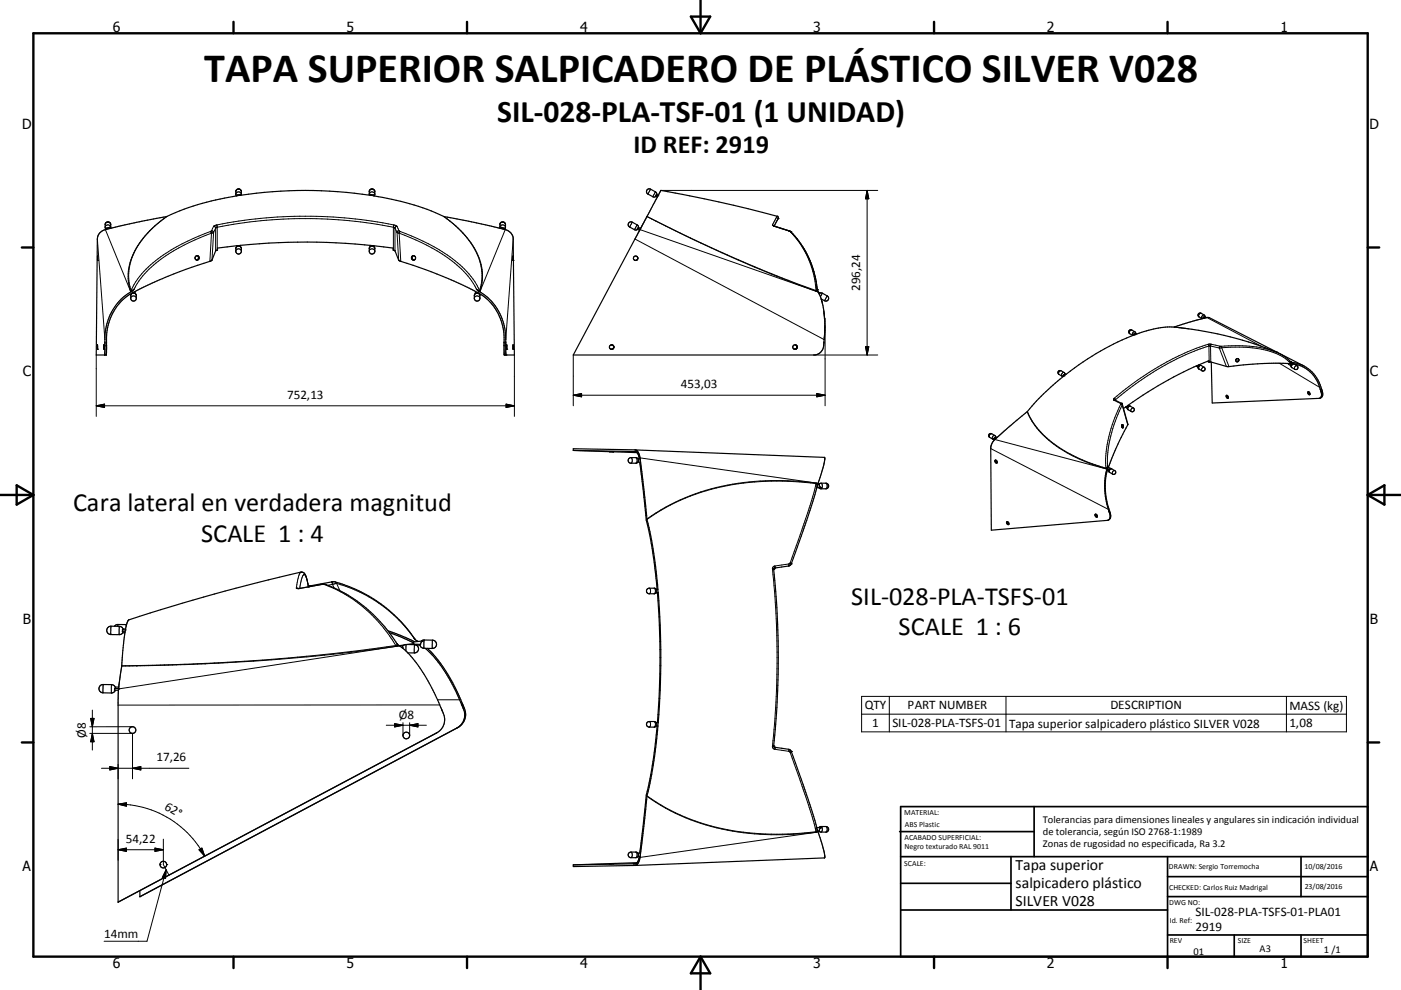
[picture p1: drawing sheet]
<svg xmlns="http://www.w3.org/2000/svg" width="420mm" height="297mm" viewBox="0 0 420 297" stroke-linecap="round" stroke-linejoin="round" font-family="sans-serif">
<g fill="none" stroke="#000" stroke-width=".36">
<path d="M72.3 58.6l.1-1.1a.84 .84 0 0 0-.9-.9 .84 .84 0 0 0-.8 .9l.2 1.3M110.8 58.6l-.1-1.1a.84 .84 0 0 1 .8-.9 .84 .84 0 0 1 .9 .9l-.2 1.3M196.7 58.5l.5 .3-.1 .2-5.1 9.6M196.7 58.5l-.2 .3 .6 .3M196.7 58.5h.2M196.9 58.5h.1M196.9 58.5l-.2-.8-1.7-1a.83 .83 0 0 0-1.1 .4 .83 .83 0 0 0 .4 1.1l1.6 .9 .8-.2M196.9 58.4l.5 .2 .7-1.5 2.2 .4a352.9 352.9 0 0 1 32.9 7.6l.1 .5M29.2 76.8l.1 1.3M29.2 78.1h.1M29.2 76.8h.1M29.3 77.4v.6"/>
<path d="M31.6 68.9l-1.7 1-.5 .9-.2 .9-.3 34.8h3v-5.2a15.6 15.6 0 0 1 7.5-13.3M31.6 68.9h.1M31.9 68.8l-.3 .1M32.9 68.6v-.4l-1 .2v.4M33.1 68.5l11.1-2.5a28.5 28.5 0 0 0 9.7-2.7 82.9 82.9 0 0 1 17.1-4.5v-.3l1-.2v.3a129.9 129.9 0 0 1 39 0v-.3l1.1 .2v.3a75.7 75.7 0 0 1 21 6.2l9 1.7 7.5 1.7a4.4 4.4 0 0 1 4.2 2.9l.4 35.2h-3M33.1 68.5l-1.2 .3M33.1 68.5l.1-1.1a.84 .84 0 0 0-.8-.8 .84 .84 0 0 0-.9 .8v1l.3 .4M59.3 76.8a.69 .69 0 0 1 .2 .7 .69 .69 0 0 1-.6 .5M63.5 78.1l-.1 .1a139.9 139.9 0 0 0-22.9 9.2M63.6 78l-.1 .1M64.6 75.2v.1M64.6 75.3l-1 2.7"/>
<path d="M70.9 74a.83 .83 0 0 1 1-.2 .83 .83 0 0 1 .5 .8v.8a.84 .84 0 0 1-.9 .8 .84 .84 0 0 1-.8-.8v-1.1zM71 73.9v-.2l-5.8 .7v.6l-.5 .2M72 73.9v-.3a192.2 192.2 0 0 1 45.9 .8v.6l.5 .2M111 74a.83 .83 0 0 1 .9-.2 .83 .83 0 0 1 .5 .8v.8a.84 .84 0 0 1-.9 .8 .84 .84 0 0 1-.8-.8v-1.1zM111 73.6v.3M112.1 73.7v.2M118.4 75.2v.1M118.4 75.3l1.1 2.7M119.5 78v.1M119.5 78.1l.5 .3a145.5 145.5 0 0 1 18.9 7.2 22.4 22.4 0 0 1 8.9 6 16.6 16.6 0 0 1 3.3 9.7l.1 5.2M123.8 76.7a.66 .66 0 0 1 .8 .5 .66 .66 0 0 1-.4 .8M123.8 76.7a.66 .66 0 0 0-.4 .9 .66 .66 0 0 0 .8 .4"/>
<path d="M123.8 76.8a.69 .69 0 0 0-.2 .7 .69 .69 0 0 0 .6 .5M123.9 76.7l-.1 .1M149.9 68.5v-1.1a.84 .84 0 0 1 .8-.8 .84 .84 0 0 1 .8 .8l-.1 1.3-.2 .1v-.4l-1-.2v.4M153.8 77.2v.2M153.8 76.8v1.3M153.8 76.8h.1M190.9 76.9a.67 .67 0 0 1 .2 .9 .67 .67 0 0 1-.9 .3M190.9 76.9a.67 .67 0 0 0-1 .4 .67 .67 0 0 0 .6 .8M190.9 76.9l.3 .5M191.2 77.5l-.3 .5-.3 .1M191.2 68.4l-.2 .3 .7 .4M191.2 68.4l.7 .4"/>
<path d="M191.5 68.2l-.3 .2M191.5 68.2l.5 .4M191.5 68.2l-.3-.6-1.6-.9a.83 .83 0 0 0-1.2 .3 .83 .83 0 0 0 .4 1.1l1.6 .9 .8-.2M191.9 68.8l-20 37.7h72.3a3.4 3.4 0 0 0 2.8-4.1l.2-1.6M191.9 68.8h.1M192 68.7l-.1 .1M192 68.6l-.1 .2M231.8 67.7l.5 .2M232.3 67.9l2.1 .7M232.4 67.9l4.7 1.7M233.3 65.6l-1.2 2.2 .2 .1M233.3 65.6h.1"/>
<path d="M237.1 69.5v.1M237.1 69.6l3.1 3.7M240.2 73.3l.5 .9M240.2 73.3l1.1 1.8M241 74.6l.3 .5M241.3 75.1l.6 1M241.3 75.1l.8 1.5M241.8 76.1l.3 .5M242.1 76.6l.8 1.7M242.6 77.7l.3 .6M242.9 78.3l.2 .6M242.9 78.3l.7 1.8"/>
<path d="M39.5 88h.1M40.3 86.7l-.2 .2a18.7 18.7 0 0 0-6.1 5.7 17 17 0 0 0-2.6 8.7v5.2M40.5 87.4l-1.1 .6M40.5 87.4v.7l-.4-.2-.7 .2M40.5 88l.3 .5 .1 1a.84 .84 0 0 1-.9 .8 .84 .84 0 0 1-.8-.8v-1l.2-.4M142.5 87.4l.1 .6M142.5 88a.85 .85 0 0 1 1.4 .7v.8a.84 .84 0 0 1-.9 .8 .84 .84 0 0 1-.8-.8v-1zM142.8 86.7l.2 .2a16.7 16.7 0 0 1 8.6 14.5l.1 5.1M143.5 88h.1M243.6 80.1l.4 1.4M243.6 80.1l.4 1.3M244 81.5l.8 3.8"/>
<path d="M244.8 85.2l.2 1.8M245 86.5v.4M245 87l.1 .4M245 87l.1 .2M245.1 87.4l1.1 2.3M245.1 87.4h.1M245.3 87.6l.6 .3M245.6 88.2h.1M245.7 88.2h-.1M245.9 87.9l-.2 .3M245.9 87.9l.7 .1 1.4 .8a.83 .83 0 0 1 .3 1.1 .83 .83 0 0 1-1.1 .3l-1-.5M246.2 89.7l.4 1.4"/>
<path d="M246.3 90.1l.8 4.4M247 93.3l.1 1.2M247.1 94.5l.2 4.3M247.1 94.5l.1 1.3M247.2 99.8v.5M247.3 99.2l-.1 1.6M247.3 98.1v1.2M353.3 98.3a98.8 98.8 0 0 1 31.2 8.3l2.5 2M360.4 95.6l-5.8 1.7a9.5 9.5 0 0 1-4.6 .8l-3.4 .5-5.8 1.6-.3-.2M360.7 95.2l.2 .3M360.7 95.2l.5 .2M360.9 95.5l-.5 .1"/>
<path d="M361.2 95.4l-.3 .1M361.3 95.1l-.6 .1M361.3 95.1h.1M361.3 95.1l.4 .2M361.3 95.1l-.2-.5-1-.6a.63 .63 0 0 0-.8 .2 .63 .63 0 0 0 .2 .9l.9 .5M361.7 95.3h.9l28.2 14.4M361.7 95.3l-.5 .1M361.8 95.3h.1M29.2 103.5v1.3M29.2 103.7l.1 .2M31.1 103.5l.1 1.3-.1-1.3M31.4 106.5h.1"/>
<path d="M151.2 106.4v.1M151.7 106.5h.1M151.9 103.5v1.2M153.8 104.6v-1.1v1.2M183.3 103.5l.5 .1M183.3 103.5h-.2M183.4 103.5a.66 .66 0 0 1 .6 .8 .66 .66 0 0 1-1 .4M183.4 103.5a.66 .66 0 0 0-.7 .6 .66 .66 0 0 0 .6 .7M183.7 103.5l.1 .1M183.8 104.7l-.4 .1M183.8 104.7h-.2M183.8 103.6l.2 .6-.2 .5"/>
<path d="M238 104.7l.2 .1M238.1 104.7l.2 .1M238.2 104.8h.2M238.5 103.5l.3 .1M238.5 103.5a.66 .66 0 0 0-.8 .4 .66 .66 0 0 0 .4 .8M238.5 103.5l.3 .2M238.7 104.7l-.3 .1M238.8 103.6l.1 .7M238.8 103.7a.66 .66 0 0 1 .1 .8 .66 .66 0 0 1-.7 .3M238.9 104.3l-.2 .4M239 104.3l-.3 .4M239 104.1v.2"/>
<path d="M247.2 100.8l-.1 1.1M318.8 112.6l.3 .1a84.3 84.3 0 0 0-11.7 11.3l-9.1 7.8M319.3 112.1l-1.2-.9a.63 .63 0 0 0-.9 .3 .63 .63 0 0 0 .3 .8l1 .6h.4l-.1-.3M339.9 100.2l.4 .2a78.4 78.4 0 0 0-20.7 11.9l-.3-.2-.5 .5M339.9 100.2l.2 .3M340.5 100.1l-.6 .1M340.5 100v.1M340.5 100l-.2-.4-1-.6a.63 .63 0 0 0-.8 .2 .63 .63 0 0 0 .2 .9l1 .5M358.7 109.8l.5 .4M358.8 109.7l.5 .2M359.2 110v.2M359.2 109.9v.1"/>
<path d="M359.3 109.8v.1M359.3 109.9h-.1M359.3 109.8h.1M359.4 109.5l.2 .1M359.6 109.6h.3l1.1 .6a.62 .62 0 0 1 .2 .8 .62 .62 0 0 1-.8 .2l-1.1-.6-.1-.4M359.6 109.6l-.3 .2M362.2 108.3l.3 .3M362.5 108.6h.5l4.9 1.4 10.6-.9 9 .1M362.5 108.6v-.4a112.4 112.4 0 0 0-24.3 13.4l.4 .2M363.2 108.6l.2 12.3 32.3-1.5M367.7 118.6a.48 .48 0 0 1 .5 .3 .48 .48 0 0 1-.2 .6l-.3-.3zM367.9 118.6l.4 .7"/>
<path d="M371.1 107.6a.5 .5 0 0 1 .2 .6 .5 .5 0 0 1-.6 .3M386.2 109l.8 .7M386.4 109.1l.9 .4M386.4 108.5l.2 .1a10.6 10.6 0 0 1 9.8 8.8l.1 .2a1.35 1.35 0 0 1-.8 1.9M387 108.6h.1M387.2 109.1l.2 .1M387.3 109.5l-.3 .3M387.5 109.2l-.3 .1 .1 .2M387.5 109.2h.4M387.9 109.2a9.9 9.9 0 0 1 7.9 7.6M387.9 109.2l.9 .5a.63 .63 0 0 1 .3 .9 .63 .63 0 0 1-.9 .2l-1-.6-.2-.4M392.1 117.6a.48 .48 0 0 1 .6 .2 .48 .48 0 0 1-.2 .6l-.4-.5z"/>
<path d="M392.4 117.5l.3 .8M395.8 116.8v.1M395.8 116.9h.1M395.9 116.9h.1M395.9 116.9l.3 1.7-.5 .8M171.9 135.1l18.7 .4M171.9 135.1l19.1 .7M182.7 135.5h1.3M183 135.5h.2M183.4 135.5h.2M183.9 135.5h.1M184 135.5h.1"/>
<path d="M188.6 137.5l.3-.2h1.7a.84 .84 0 0 1 .9 .8 .84 .84 0 0 1-.9 .9h-1.4a.83 .83 0 0 1-.8-.5 .83 .83 0 0 1 .2-1zM189.9 135.5h.7M190 135.5h.1M190.4 135a2.72 2.72 0 0 1 1.5 2.6M190.4 135l-18.5-.4v.5M190.4 135l56.8 2.2M190.5 135.5h.2M190.6 135.5l.6 .6 .5 1.5M191.3 138.6h.7M191.3 137.6h.6M191.8 138.6l1.3 10.6a52.1 52.1 0 0 0 1.9 12.5l1.1 7 .9 8.1M191.9 137.6l1.1 8.4a107.8 107.8 0 0 0 2.6 17.4l1.5 12 .1 1.4h-.4"/>
<path d="M247.2 137.2h.1M247.2 137.2v.1M247.2 137.3h.1M247.3 137.3l-.6 3.1-1.7 5.5M298 131.5l.3 .4M298 131.5l.4 .2M298.3 131.8l-.9 1.1-.4 1.3 .2 24.9 35.2-3.1a1.66 1.66 0 0 0 .3-2l-.2-.6M298.5 131l-1.2-.9a.62 .62 0 0 0-.8 .3 .62 .62 0 0 0 .2 .8l1.1 .6h.3M298.5 138.1l.1 .3 .4 .4M298.6 138.1l.3 .3 .1 .4M298.6 138.1a.43 .43 0 0 0-.2 .5 .43 .43 0 0 0 .6 .2M298.9 131.2l-.4-.2-.5 .5"/>
<path d="M332.1 139.8a21.3 21.3 0 0 0 .4 13.6M334.3 120l2.2 1.2 1.7 6.1-3.7 7.4-2.2 5.5M336.4 127.5v.7M336.4 127.5l.2-.1 .2 .2-.1 .7M336.4 127.5l.1 .7M336.4 128.2l.3 .1M336.5 128.2v.1M336.7 128.3h.1M337.4 122.1l.6 .4M338 122.2l-.4-.2-.8 .6M338.5 121.8l-.5 .4M338.5 121.8l1.3 .6a.62 .62 0 0 1 .2 .8 .62 .62 0 0 1-.9 .2l-1-.5-.1-.7"/>
<path d="M244.9 146.3l-3 9.8-4.7 13.2-.6 .5-4.6 .7a275.5 275.5 0 0 1 .8 43.4l-.9 10M245 145.9l-.1 .4M245.2 145.3h.5a.79 .79 0 0 0 .6 1h-1.4M245.5 145.3l.4-.3h1.7a.84 .84 0 0 1 .8 .8 .84 .84 0 0 1-.8 .8h-1.7l-.4-.3M301.9 156.5a.45 .45 0 0 1 .5 .3 .45 .45 0 0 1-.2 .6l-.4-.5zM302 156.5l.2 .5 .3 .3M328.6 154.3l.4 .7M328.6 154.3a.43 .43 0 0 0-.2 .6 .43 .43 0 0 0 .6 .1M332 141.1l.4 .2M332.1 140.9l.3 .1M332.3 140.2a19.5 19.5 0 0 0 .3 13.1M332.3 140.2l.9 .4"/>
<path d="M332.4 141v.1M332.5 153.4v.1M332.6 153.3l.2 .6M332.6 153.3h.1M332.6 140.7l.6-.1 1 .6a.61 .61 0 0 1 .2 .8 .61 .61 0 0 1-.8 .2l-1.1-.7-.1-.5zM332.8 153.9l.1 .1M332.9 154a1.58 1.58 0 0 1-.4 1.9M89.3 176.6l7.8-1.3a9.8 9.8 0 0 1 4.2 1.6 44.1 44.1 0 0 1 17.7 16.2l.7 .6M92.4 175.9l7.4-1.3a40.5 40.5 0 0 1 20.8 12.3l3.8 4.9M92.5 176.1l-.8-3.4-.5-.7-.6-.4a502 502 0 0 0-52.2 14.6l-.8 2.5h-.7M194 176.7l.4-.2h1.7a.84 .84 0 0 1 .8 .8 .84 .84 0 0 1-.8 .8h-1.4a.83 .83 0 0 1-.8-.5 .83 .83 0 0 1 .1-.9zM196.8 177.8h.6a246 246 0 0 1 0 39h-.6"/>
<path d="M197.1 177.8a243.1 243.1 0 0 1 0 39M36.7 189h.9l-1.1 10.8-1 7-.1 3.1v60.7M36.7 189v.5h.8M36.7 189l.1-.1a.82 .82 0 0 0-1-1h-2.5a1.26 1.26 0 0 0-1.3 1.2 1.26 1.26 0 0 0 1.2 1.3h2.8l.7-.4 .3-.5M36.8 189.9h.6M38 187.4h-2.9l-.8 .5M116.3 189.2l8.1 3.3M116.7 189.8l7.2 3M119.7 193.7a36.6 36.6 0 0 1 10.5 14.1l2 4.5a7.4 7.4 0 0 1 .9 5.1 4.6 4.6 0 0 1-2.1 2.4M120.6 194.1l.2 .2M120.6 194v.1M120.6 194l.9-.6h2.8a1.24 1.24 0 0 1 1.2 1.3 1.24 1.24 0 0 1-1.3 1.2h-1.9"/>
<path d="M120.8 194.3l-.1 .1M120.8 194.3h-.3M120.9 193.7l-1.1 .1M121.2 193.5l-1.5 .2M124 193.1l-1.9 .3M124.1 193.3l-.3-.7 3.1-.3-.6 .3-.2 .7M124.1 191.5l1.3 .9M124.1 193.3l.8 .3h1M124.1 193.3h2M124.4 191.8h.1M125.9 193.4h.1M126.1 193.3l-.2 .1"/>
<path d="M126.3 192.4l.6-.4 2.8 .1a1.25 1.25 0 0 1 1.2 1.2 1.25 1.25 0 0 1-1.3 1.2h-2.5a1.17 1.17 0 0 1-1.2-1.1M127.5 194.5a44.1 44.1 0 0 1 10.9 16.8M128.2 194.5a48.4 48.4 0 0 1 11.4 19.5 4.4 4.4 0 0 1-2.3 4.3l-95.4 50.7M34.4 206.6l-.1 .5h1.2M34.4 206.6l.1-.1a.89 .89 0 0 0-1.1-1.1h-2.5a1.24 1.24 0 0 0-1.2 1.2 1.24 1.24 0 0 0 1.2 1.3h2.8l.6-.4 .3-.4M34.5 206.1h1.1M35.6 206.5l-1.2 .1M131 219.8l-95.6 50.8M131 219.8l-.3 .2M138.4 211.3a5 5 0 0 1-1.4 7.1M138.4 211.3h.1M194 216.7l.4-.2h1.7a.84 .84 0 0 1 .8 .8 .84 .84 0 0 1-.8 .8h-1.4a.84 .84 0 0 1-.8-.5 .84 .84 0 0 1 .1-.9z"/>
<path d="M196.8 217.8h.4a162.3 162.3 0 0 1-3.3 22.1l-1.8 15.8a4.7 4.7 0 0 1-1.5 3.9h-.2M197 217.8l-1.3 10.7a170.1 170.1 0 0 0-3.2 22.2l-.7 5.3M231.9 223.9l.1 .1M232 224l.2 .2 4.4 .6 .6 .5 4.9 14 2.8 9M171.9 259.5v.5l18.5-.4M183.6 259.1h-.4M184 259.1h-1.3M188.6 255.9l.3-.2 1.7-.1a.84 .84 0 0 1 .8 .9 .84 .84 0 0 1-.8 .8h-1.4a.84 .84 0 0 1-.8-.5 .84 .84 0 0 1 .2-.9zM190.1 259.1h-.2M190.4 259.1l-18.5 .4M190.6 259.1h-.7M190.7 259.1h-.1"/>
<path d="M191 258.8l-19.1 .7M191.3 256h.7M191.3 257h.6M191.7 257l-.5 1.5-.6 .6M244.9 248.3l.1 .5M244.9 248.3h1.4a.79 .79 0 0 0-.6 1h-.5M244.9 249.3h.1M245 248.7l.1 .6M245.1 249.3l1.9 6 .2 2.1M245.5 248.3l.4-.3h1.7a.84 .84 0 0 1 .8 .8 .84 .84 0 0 1-.8 .8h-1.7l-.4-.3M247.2 257.4l-56.8 2.2M247.2 257.4h.1"/>
<path d="M35.4 270.6h.1M41.9 269h.1M41.9 267.2v1.8"/>
<circle cx="59.1" cy="77.4" r=".64"/>
<circle cx="371" cy="108.1" r=".48"/>
<circle cx="39.7" cy="219" r="1.01"/>
<circle cx="121.8" cy="220.7" r="1.01"/>
<circle cx="49" cy="259.4" r="1.01"/>
</g>
<g fill="none" stroke="#000" stroke-width=".3">
<path d="M70.7 58.3a.85 .85 0 0 1 .8-.7 .85 .85 0 0 1 .9 .7M70.7 57.5a.85 .85 0 0 1 .8-.8 .85 .85 0 0 1 .9 .8M72 58.6l-1 .2M110.7 58.3a.85 .85 0 0 1 .8-.7 .85 .85 0 0 1 .9 .7M110.7 57.5a.85 .85 0 0 1 .8-.8 .85 .85 0 0 1 .9 .8M111 58.6l1.1 .2M195 56.7v.1M195 56.8l-.7 1.4M195.7 59h.1M196.5 57.6l-.8 1.4M197.2 58.8h.1M197.4 58.6l-.2 .2"/>
<path d="M198.1 57.1h65M260 57.1v49.4M260 57.1l.5 2.5h-1zM29.2 71.7l2.2 30.2M31.5 68.2a.85 .85 0 0 1 .9-.7 .85 .85 0 0 1 .8 .7M31.5 67.4a.85 .85 0 0 1 .9-.7 .85 .85 0 0 1 .8 .7M31.6 68.9l7.6 18.7M49.9 65a25.6 25.6 0 0 0-11.2 15.1 13.9 13.9 0 0 0 .4 7.3M50.1 64.9a25.5 25.5 0 0 0-11.3 15.1 13.6 13.6 0 0 0 .5 7.2M63.1 69.4a51.4 51.4 0 0 0-20 12.1 18.5 18.5 0 0 0-3.8 5.7M63.1 69.4l.3 .6M63.4 70a49 49 0 0 0-20 12.1l-1.7 2.2-1.4 2.4-1 .5"/>
<path d="M63.4 70l-.5 8.4M63.4 69.3l-.3 .1M63.4 69.3h.4l.2 .5M64 69.8l-.6 .2M64 67.9l-.6 1.4M64 69.8l-.4 8.2M64 69.8h.1M64 67.9l.4 .1 .2 .4M64.6 68.4v6.9M64.6 68.4l-.6 1.4M65 67.5l-1 .4M65 67.5a135.2 135.2 0 0 1 53 0"/>
<path d="M65 67.5l.1 .7M65.1 68.2v6.9M65.1 68.2l-.5 .2M65.1 68.2a135.2 135.2 0 0 1 52.8 0M70.7 74.6a.85 .85 0 0 1 .8-.8 .85 .85 0 0 1 .9 .8M70.7 75.4a.85 .85 0 0 1 .8-.7 .85 .85 0 0 1 .9 .7M72 73.6l-1 .1M110.7 74.6a.85 .85 0 0 1 .8-.8 .85 .85 0 0 1 .9 .8M110.7 75.4a.85 .85 0 0 1 .8-.7 .85 .85 0 0 1 .9 .7M117.9 68.2v6.9M117.9 68.2l.4 .2M118 67.5l1 .4"/>
<path d="M118 67.5l-.1 .7M118.3 68.4h.1M118.4 68.4h.1M118.4 68.4v6.9M118.4 68.4l.6 1.4M119 67.9h.1M119 67.9l.6 1.4M119 69.8l.5 8.2M119 69.8h.1M119 67.9l-.4 .1-.2 .4M119.1 69.8l.6 .2M119.6 69.3l.4 .1"/>
<path d="M119.6 69.3l-.4 .1-.2 .4M119.7 70a50 50 0 0 1 20 12.1l1.7 2.2 1.4 2.4 1 .5M119.7 70l.5 8.4M120 69.4a49.9 49.9 0 0 1 20.6 12.8 17.4 17.4 0 0 1 3.2 5M120 69.4l-.3 .6M133 64.9a25.5 25.5 0 0 1 11.2 15.1 13.6 13.6 0 0 1-.4 7.2M133.1 65a25.6 25.6 0 0 1 11.3 15.1 13.8 13.8 0 0 1-.5 7.3M149.9 68.2a.85 .85 0 0 1 .8-.7 .85 .85 0 0 1 .8 .7M149.9 67.4a.85 .85 0 0 1 .8-.7 .85 .85 0 0 1 .8 .7M151.5 68.9l-7.6 18.7M153.9 71.7l-2.3 30.2M189.6 66.7l-.8 1.4"/>
<path d="M190.2 68.9h.1M190.4 71.7l56.7 30.2M191 67.5l-.8 1.4M191.9 68.9l53.4 18.7M193.9 65l5.7 2.7a421.6 421.6 0 0 0 45 19.5M194 64.9a421 421 0 0 0 50.6 22.5M231.6 67.5l.3 .2M231.9 67.7l.4 .2M231.9 67.8h.1M232.3 67.9h.1M232.3 67.9l4.2 1.4M232.9 64.9l-1.3 2.6"/>
<path d="M233 64.9h.1M236.5 69.3l.4 .1M236.5 69.2h.1M236.5 69.2v.1M236.9 69.4a28.2 28.2 0 0 1 7.7 17.8M236.9 69.4l.3 .4M39.1 87.4h.5M39.2 88.7a.85 .85 0 0 1 .8-.7 .85 .85 0 0 1 .9 .7M39.2 89.5a.85 .85 0 0 1 .8-.7 .85 .85 0 0 1 .9 .7M39.3 87.2h.1M39.3 87.2l-.2 .2M142.2 88.7a.85 .85 0 0 1 .8-.7 .85 .85 0 0 1 .9 .7"/>
<path d="M142.2 89.5a.85 .85 0 0 1 .8-.7 .85 .85 0 0 1 .9 .7M143.8 87.2l.1 .2M143.8 87.2h.1M143.9 87.4h-.4M244.6 87.4h.5M244.6 87.2h.3M244.6 87.2v.2M245 87.2h-.1M245 86.9v.3M246.5 88l-.5 1M246.6 88h-.1M247.4 95.5v26.2"/>
<path d="M248 88.8l-.8 1.4M339.3 99a.76 .76 0 0 0-.6 1.1M340.2 99.5a.73 .73 0 0 0-.6 1.1M352 98.1l1.3 .2M352.1 98.1l4.3 .6M360.1 94a.74 .74 0 0 0-.6 1.1M361 94.5a.74 .74 0 0 0-.6 1.1M361.8 95.3l16.4 8.6M28.9 106.5v18.4M31.4 103.8h.6M151.1 103.8h.5M154.2 106.5v18.4"/>
<path d="M171.9 106.5v15.2M171.9 118.6h75.5M171.9 118.6l2.5-.5v1zM244 106.5h19.1M244.9 118.1l2.5 .5-2.5 .5zM259.5 104h1l-.5 2.5zM318.1 111.2a.73 .73 0 0 0-.6 1.1M319 111.7a.73 .73 0 0 0-.6 1.1M319.1 112.7h.1M319.6 112.3l-.5 .4M334 119.5l-.2 .3 .2 .3M334 119.5h.1"/>
<path d="M334.1 119.5l.1 .1M334.2 119.6l.2 .3M334.3 119.7l.1 .1M334.4 119.9v.2M334.4 119.9l-.1 .2M340.3 100.4h.1M340.8 100.2l-.5 .2M360.1 109.7a.71 .71 0 0 0-.6 1M361 110.2a.71 .71 0 0 0-.6 1M362.2 103.3l-6.2 2.2-7.9 4.1-7.1 4.5-7 5.4M362.2 103.3l.2 .5M362.4 103.8l.1 4.8"/>
<path d="M362.4 103.8a82.1 82.1 0 0 0-28 16.1M362.4 103.8h.5M362.9 103.8l.1 4.8M362.9 103.8l2.6 .6M363.1 103.3l2.7 .6M363.1 103.3h-.9M363.1 103.3l-.2 .5M365.5 104.4l2.2 5.5M365.8 103.9h.4M365.8 103.9l-.3 .5M366.2 103.9l1-.1a35.7 35.7 0 0 1 15.6 1.9M366.2 103.9l.1 .4"/>
<path d="M366.3 104.3a35.1 35.1 0 0 1 16.3 1.8l1.8 .8 2 1.6 .7 .1M366.3 104.3l-.8 .1M366.3 104.3l2.2 5.7M382.8 105.7h.1M383.6 109l12 7.2M387 108.5l.1 .1M387 108.5l.4 .3M387 108.6h.1M387.1 108.6h.1M387.1 108.7h.1M387.9 109.2a.72 .72 0 0 0-.6 1.1M388.8 109.7a.72 .72 0 0 0-.6 1.1"/>
<path d="M396.4 117.4l-.3 .2M28.9 121.7h125.3M28.9 121.7l2.4-.5v1.1zM151.7 121.2l2.5 .5-2.5 .6zM189.2 137.3a1.07 1.07 0 0 1 0 1.7M190.4 135.5h.1M190.6 137.3a1.07 1.07 0 0 1 0 1.7M191.9 137.4l53.4 7.6M191.9 137.6l.1 1M297 134.6l35.3 18.2M297.3 130.1a.7 .7 0 0 0-.6 1.1M298.2 130.6a.74 .74 0 0 0-.6 1.1"/>
<path d="M298.3 131.9l33.6 8.8M308 123.5a26.5 26.5 0 0 0 12.8 12.9l5.6 2.5 4 1.4 1.1 .3 .1-.2M308 123.4a27.8 27.8 0 0 0 14.7 13.7l3.8 1.7 5.1 1.6M334 120.1l1.9 1M334.3 120l-.3 .1M335.9 121.1h.1M336 121.3a38.3 38.3 0 0 0-4.4 19.1M336 121.1h.1M336 121.3l.4 .2M336 121.1v.2M336.2 121h.1M336.2 121l-.3 .1"/>
<path d="M336.4 121.5l1.7 6M336.4 121.5a40.2 40.2 0 0 0-4.5 18.7l-.3 .2M336.5 121.3l-.1 .2M337.6 122h.1M338.2 121.6l-.6 .4M338.9 121.9a.71 .71 0 0 0-.6 1M339.8 122.4a.71 .71 0 0 0-.7 1M244.6 144.9v.2M244.6 144.9l.5 .4M244.6 144.9a74.2 74.2 0 0 0-43.6 6.5l-7.1 4.3M244.6 145.1l.4 .3v.5M244.6 145.1l-1.8 6.6-5.9 17.2"/>
<path d="M244.6 145.1a74.1 74.1 0 0 0-43.6 6.4l-7 4.3M246.1 145a1.07 1.07 0 0 1 0 1.6M247.6 145a1.07 1.07 0 0 1 0 1.6M332 140.5l-.4 .1M332.9 154l-.2 .1M333.3 140.7a.7 .7 0 0 0-.6 1M334.2 141.2a.69 .69 0 0 0-.6 .3 .69 .69 0 0 0 0 .7M88.8 176.4l.1 .1M88.8 176.4l.6 .2M88.9 176.5h.1M89.5 176.6h.1M90.1 176.5h-1.2"/>
<path d="M90.1 176.5h.1M90.2 171.7l-.7 1.2-.7 3.5M92.5 176.1l-.8-3.3a.5 .5 0 0 0-.6-.4 .5 .5 0 0 0-.4 .6l-.9 3.5M93 175.8v.2M93.1 176h.1M96.5 175.3h.7M96.5 175.3l-6.4 1.2M96.6 175.3h.1M97.2 175.3a42.8 42.8 0 0 1 21.5 18.4M97.2 175.3h.4M99.5 174.6h.1M99.5 174.6l.2 .7"/>
<path d="M99.7 175.3l.5 1.1M99.7 175.3l-1.5 .3M100.5 174.6l.4 .4M100.9 175a42.8 42.8 0 0 1 23.5 16.8M100.9 175l-1.2 .3M100.9 175l1 2.2M102 177.5h.1M194.7 176.5a1.07 1.07 0 0 1 0 1.6M196.1 176.5a1.07 1.07 0 0 1 0 1.6M197.2 176.8l.2 1M231.6 170.8a255.9 255.9 0 0 1 0 53M231.6 170.8h.3"/>
<path d="M231.9 170.8h.1M232.3 170.4h.1M232.3 169.8v.6M236.5 169.2l-4.3 .6-.5 .3-.1 .7M236.5 169.2l-.1 .6M236.9 168.9l-.4 .3M236.9 168.9l.3 .1M237 168.9h.1M237.2 169h.1M237.2 169v.1M33.3 187.9l-.1 2.5M33.3 187.9l-.1 .1"/>
<path d="M35.4 187.4h.1M35.4 187.4l-.1 .5M35.8 187.9l-.1 2.5M37.6 189h.1M37.6 188.7v.3M37.9 187.4l-.1 .4M37.9 187.4h.1M45.5 199.7h.1M61.4 199.1h.1M118.7 193.7v.1M118.7 193.7a572.2 572.2 0 0 1-55.7 5.3l-26.5 .8M118.7 193.8v.1"/>
<path d="M118.7 193.9h.1M118.7 193.9l-16 2.1a586.2 586.2 0 0 1-38.4 3l-27.8 .8M119 193.1l.1 .4-.4 .2M119.4 193.6l-.7 .3M119.5 193.6h-.1M119.7 193.8l-84.2 12.9M121.8 193.4l-.1 1.9M124.1 193.3l-.8 .1M124.2 195.8v.1M124.3 193.4l-.1 2.5M127.2 192l-.1 2.4M129.7 192.1l-.1 2.4"/>
<path d="M27.2 215.5h1l-.5 2.5zM27.7 213v12M30.9 205.4h.1M30.9 205.4v2.5M33.4 205.4v2.5M39.7 218h-12.8M115.8 217.6h12M118.3 217.1l2.5 .5-2.5 .5zM120.8 216.8v3.9M122.8 217.6l2.5-.5v1zM122.8 216.8v3.9M131.1 209.9h6.7"/>
<path d="M131.8 211.5h-96.4M137.3 218.3l-.3 .1M139.3 212.6l-.4 .1M194.7 216.5a1.07 1.07 0 0 1 0 1.6M196.1 216.5a1.07 1.07 0 0 1 0 1.6M197.4 216.8l-.2 1M258.3 208.9h145.4v10.7h-145.4zM258.3 214.3h145.4M266.6 208.9v10.7M301.6 208.9v10.7M385.7 208.9v10.7M26.9 220h12.8v13.7"/>
<path d="M27.7 220l.5 2.5h-1zM30.4 230.5h26.2M32.9 230l2.5 .5-2.5 .5zM35.4 229.3v4.4M39.7 230.5l2.5-.5v1zM193.9 238.9a66.6 66.6 0 0 0 42.3 11.5l8.4-.7M194 238.8a66.6 66.6 0 0 0 42.2 11.4l8.4-.7M231.6 223.8a.84 .84 0 0 0 .7 1M231.9 223.8h-.3M232.3 224.2h.1M232.3 224.2v.6M232.3 224.8l4.2 .6"/>
<path d="M236.4 224.8l.1 .6M236.5 225.4l.4 .3M236.9 225.7l4.7 13.4 1.9 5.9 1.1 4.5M237 225.7h-.1M237 225.7h.1M237.2 225.5h.1M237.2 225.5l-.2 .2M35.4 251.8v6.3M35.4 254.9h13.6M35.4 254.9l2.5-.5v1zM35.4 241.3a29.5 29.5 0 0 1 26 15.6M35.4 241.3l2.5-.4v1z"/>
<path d="M46.5 254.4l2.5 .5-2.5 .5zM49 251.8v7.6l1.7 3.1M59.7 254.9l.8-.5 .9 2.5zM189.2 255.6a1.07 1.07 0 0 1 0 1.7M190.4 259.1h.1M190.6 255.6a1.07 1.07 0 0 1 0 1.7M244.6 249.5v.2M245 248.8v.4l-.4 .3M245.1 249.3l-.5 .4M245.3 249.6l-53.4 7.6M246.1 248a1.07 1.07 0 0 1 0 1.6M247.6 248a1.07 1.07 0 0 1 0 1.6"/>
<path d="M49.8 261l-5.7 21.4h-12.9M49.8 261l-.2 2.5-.9-.2z"/>
</g>
<g fill="#000">
<circle cx="29.3" cy="78.1" r=".18"/>
<circle cx="153.8" cy="78.1" r=".18"/>
<circle cx="231.9" cy="67.7" r=".18"/>
<circle cx="233.3" cy="65.6" r=".18"/>
<circle cx="236.5" cy="69.2" r=".18"/>
<circle cx="237.1" cy="69.6" r=".18"/>
<circle cx="244.7" cy="87.4" r=".18"/>
<circle cx="245" cy="87" r=".18"/>
<circle cx="353.3" cy="98.3" r=".18"/>
<circle cx="29.2" cy="104.8" r=".18"/>
<circle cx="31.2" cy="104.8" r=".18"/>
<circle cx="31.4" cy="106.5" r=".18"/>
<circle cx="151.2" cy="106.5" r=".18"/>
<circle cx="151.7" cy="106.5" r=".18"/>
<circle cx="151.9" cy="104.8" r=".18"/>
<circle cx="153.8" cy="104.8" r=".18"/>
<circle cx="363" cy="103.4" r=".18"/>
<circle cx="382.8" cy="105.7" r=".18"/>
<circle cx="182.7" cy="135.5" r=".18"/>
<circle cx="336.2" cy="121" r=".18"/>
<circle cx="245" cy="145.3" r=".18"/>
<circle cx="245" cy="145.9" r=".18"/>
<circle cx="245.1" cy="145.3" r=".18"/>
<circle cx="90.2" cy="171.7" r=".18"/>
<circle cx="92.5" cy="176.1" r=".18"/>
<circle cx="96.6" cy="175.3" r=".18"/>
<circle cx="97.6" cy="175.3" r=".18"/>
<circle cx="99.5" cy="174.6" r=".18"/>
<circle cx="196.8" cy="177.8" r=".18"/>
<circle cx="231.9" cy="170.8" r=".18"/>
<circle cx="232.3" cy="170.4" r=".18"/>
<circle cx="237.2" cy="169.1" r=".18"/>
<circle cx="40.9" cy="199.8" r=".18"/>
<circle cx="105.2" cy="195.5" r=".18"/>
<circle cx="119.2" cy="193.8" r=".18"/>
<circle cx="35.5" cy="206.7" r=".18"/>
<circle cx="196.8" cy="216.8" r=".18"/>
<circle cx="231.9" cy="223.8" r=".18"/>
<circle cx="232.3" cy="224.2" r=".18"/>
<circle cx="237.2" cy="225.5" r=".18"/>
<circle cx="48" cy="259.4" r=".18"/>
<circle cx="50" cy="259.4" r=".18"/>
<circle cx="182.7" cy="259.1" r=".18"/>
<circle cx="244.4" cy="248.5" r=".18"/>
</g>
<g fill="none" stroke="#000" stroke-width=".71">
<path d="M10 10h400v277h-400zM70 6.6v3.4M140 6.6v3.4M207.1 5h5.8l-2.9 5zM210 0v10M280 6.6v3.4M350 6.6v3.4M6.6 74.2h3.4M410 74.2h3.5M0 148.5h10M5 145.6l5 2.9-5 2.9zM410 148.5h10.1"/>
<path d="M410 148.5l5.1-2.9v5.8zM6.6 222.7h3.4M410 222.7h3.5M70 287v3.4M140 287v3.4M210 287v10M210 287l2.9 5h-5.8zM280 287v3.4M350 287v3.4"/>
</g>
<g fill="none" stroke="#000" stroke-width=".51">
<path d="M269.7 249.5h40.3M270 242h140v45h-140zM270 257h140M303.1 257v16M310 242v15M350 257v30M390.1 257v12M270 265h33.1M270 273h80M350 269h60M350 263h60M350 280.5h60"/>
<path d="M370 280.5v6.5M390.1 280.5v6.5"/>
</g>
<g fill="#000" stroke="#000" stroke-width=".3">
<path d="M260 57.1l.5 2.5h-1zM171.9 118.6l2.5-.5v1zM244.9 118.1l2.5 .5-2.5 .5zM259.5 104h1l-.5 2.5zM28.9 121.7l2.4-.5v1.1zM151.7 121.2l2.5 .5-2.5 .6zM27.2 215.5h1l-.5 2.5zM118.3 217.1l2.5 .5-2.5 .5zM122.8 217.6l2.5-.5v1zM27.7 220l.5 2.5h-1zM32.9 230l2.5 .5-2.5 .5zM39.7 230.5l2.5-.5v1z"/>
<path d="M35.4 254.9l2.5-.5v1zM35.4 241.3l2.5-.4v1zM46.5 254.4l2.5 .5-2.5 .5zM59.7 254.9l.8-.5 .9 2.5zM49.8 261l-.2 2.5-.9-.2z"/>
</g>
<text font-size="12.6" x="61.2" y="24.7">TAPA SUPERIOR SALPICADERO DE PLÁSTICO SILVER V028</text>
<text font-size="9.4" x="149.1" y="36.5">SIL-028-PLA-TSF-01 (1 UNIDAD)</text>
<g font-size="7.9">
<text x="189.9" y="46">ID REF: 2919</text>
<text x="21.9" y="153.4">Cara lateral en verdadera magnitud</text>
<text x="60.3" y="162.5">SCALE 1 : 4</text>
<text x="255.2" y="181.5">SIL-028-PLA-TSFS-01</text>
<text x="269.4" y="190.5">SCALE 1 : 6</text>
</g>
<g font-size="4.7">
<text x="304.5" y="261.1">Tapa superior</text>
<text x="304.5" y="266.5">salpicadero plástico</text>
<text x="304.5" y="271.9">SILVER V028</text>
</g>
<g font-size="4.2">
<text x="33.9" y="9.6">6</text>
<text x="103.9" y="9.6">5</text>
<text x="173.9" y="9.6">4</text>
<text x="243.8" y="9.6">3</text>
<text x="313.9" y="9.6">2</text>
<text x="383.9" y="9.6">1</text>
<text x="6.7" y="38.7">D</text>
<text x="410.5" y="38.7">D</text>
<text x="6.9" y="112.9">C</text>
<text x="410.7" y="112.9">C</text>
<text x="6.9" y="187.1">B</text>
<text x="410.7" y="187.1">B</text>
<text x="6.8" y="261.4">A</text>
<text x="410.7" y="261.4">A</text>
<text x="33.9" y="290.4">6</text>
<text x="103.9" y="290.4">5</text>
<text x="173.9" y="290.4">4</text>
<text x="243.8" y="290.4">3</text>
<text x="313.9" y="290.4">2</text>
<text x="383.9" y="290.4">1</text>
</g>
<g font-size="3.9">
<text x="257.9" y="87.3" transform="rotate(-90 257.9 87.3)">296,24</text>
<text x="86.1" y="119.7">752,13</text>
<text x="204.1" y="116.5">453,03</text>
<text x="119.5" y="215.6">Ø8</text>
<text x="259.2" y="212.9">QTY</text>
<text x="272.1" y="212.9">PART NUMBER</text>
<text x="332.9" y="212.9">DESCRIPTION</text>
<text x="386.6" y="212.9">MASS (kg)</text>
<text x="25.7" y="221.3" transform="rotate(-90 25.7 221.3)">Ø8</text>
<text x="261.5" y="218.2">1</text>
<text x="267.5" y="218.2">SIL-028-PLA-TSFS-01</text>
<text x="302.5" y="218.3">Tapa superior salpicadero plástico SILVER V028</text>
<text x="386.6" y="218.2">1,08</text>
<text x="46.9" y="228.3">17,26</text>
<text x="49.1" y="242.7" transform="rotate(31 49.1 242.7)">62°</text>
<text x="37.8" y="252.8">54,22</text>
<text x="358.4" y="274.9">SIL-028-PLA-TSFS-01-PLA01</text>
<text x="31.2" y="281.3">14mm</text>
<text x="358.4" y="279.4">2919</text>
</g>
<g font-size="3.1">
<text x="312.7" y="246.8">Tolerancias para dimensiones lineales y angulares sin indicación individual</text>
<text x="312.7" y="250.4">de tolerancia, según ISO 2768-1:1989</text>
<text x="312.7" y="254">Zonas de rugosidad no especificada, Ra 3.2</text>
<text x="357.8" y="286.5">01</text>
<text x="377.6" y="285.6">A3</text>
<text x="396.9" y="285.9">1 /1</text>
</g>
<g font-size="2.4">
<text x="271.1" y="244.4">MATERIAL:</text>
<text x="271.2" y="252">ACABADO SUPERFICIAL:</text>
<text x="271.3" y="248">ABS Plastic</text>
<text x="271.2" y="254.7">Negro texturado RAL 9011</text>
<text x="271.1" y="259.7">SCALE:</text>
<text x="350.4" y="260.8">DRAWN: Sergio Torremocha</text>
<text x="391.1" y="260.6">10/08/2016</text>
<text x="350.5" y="266.9">CHECKED: Carlos Ruiz Madrigal</text>
<text x="391.2" y="266.7">23/08/2016</text>
<text x="350.5" y="271.4">DWG NO:</text>
<text x="350.7" y="276.9">Id. Ref:</text>
<text x="350.7" y="282.8">REV</text>
<text x="371.1" y="282.9">SIZE</text>
<text x="390.8" y="283">SHEET</text>
</g>
</svg>
